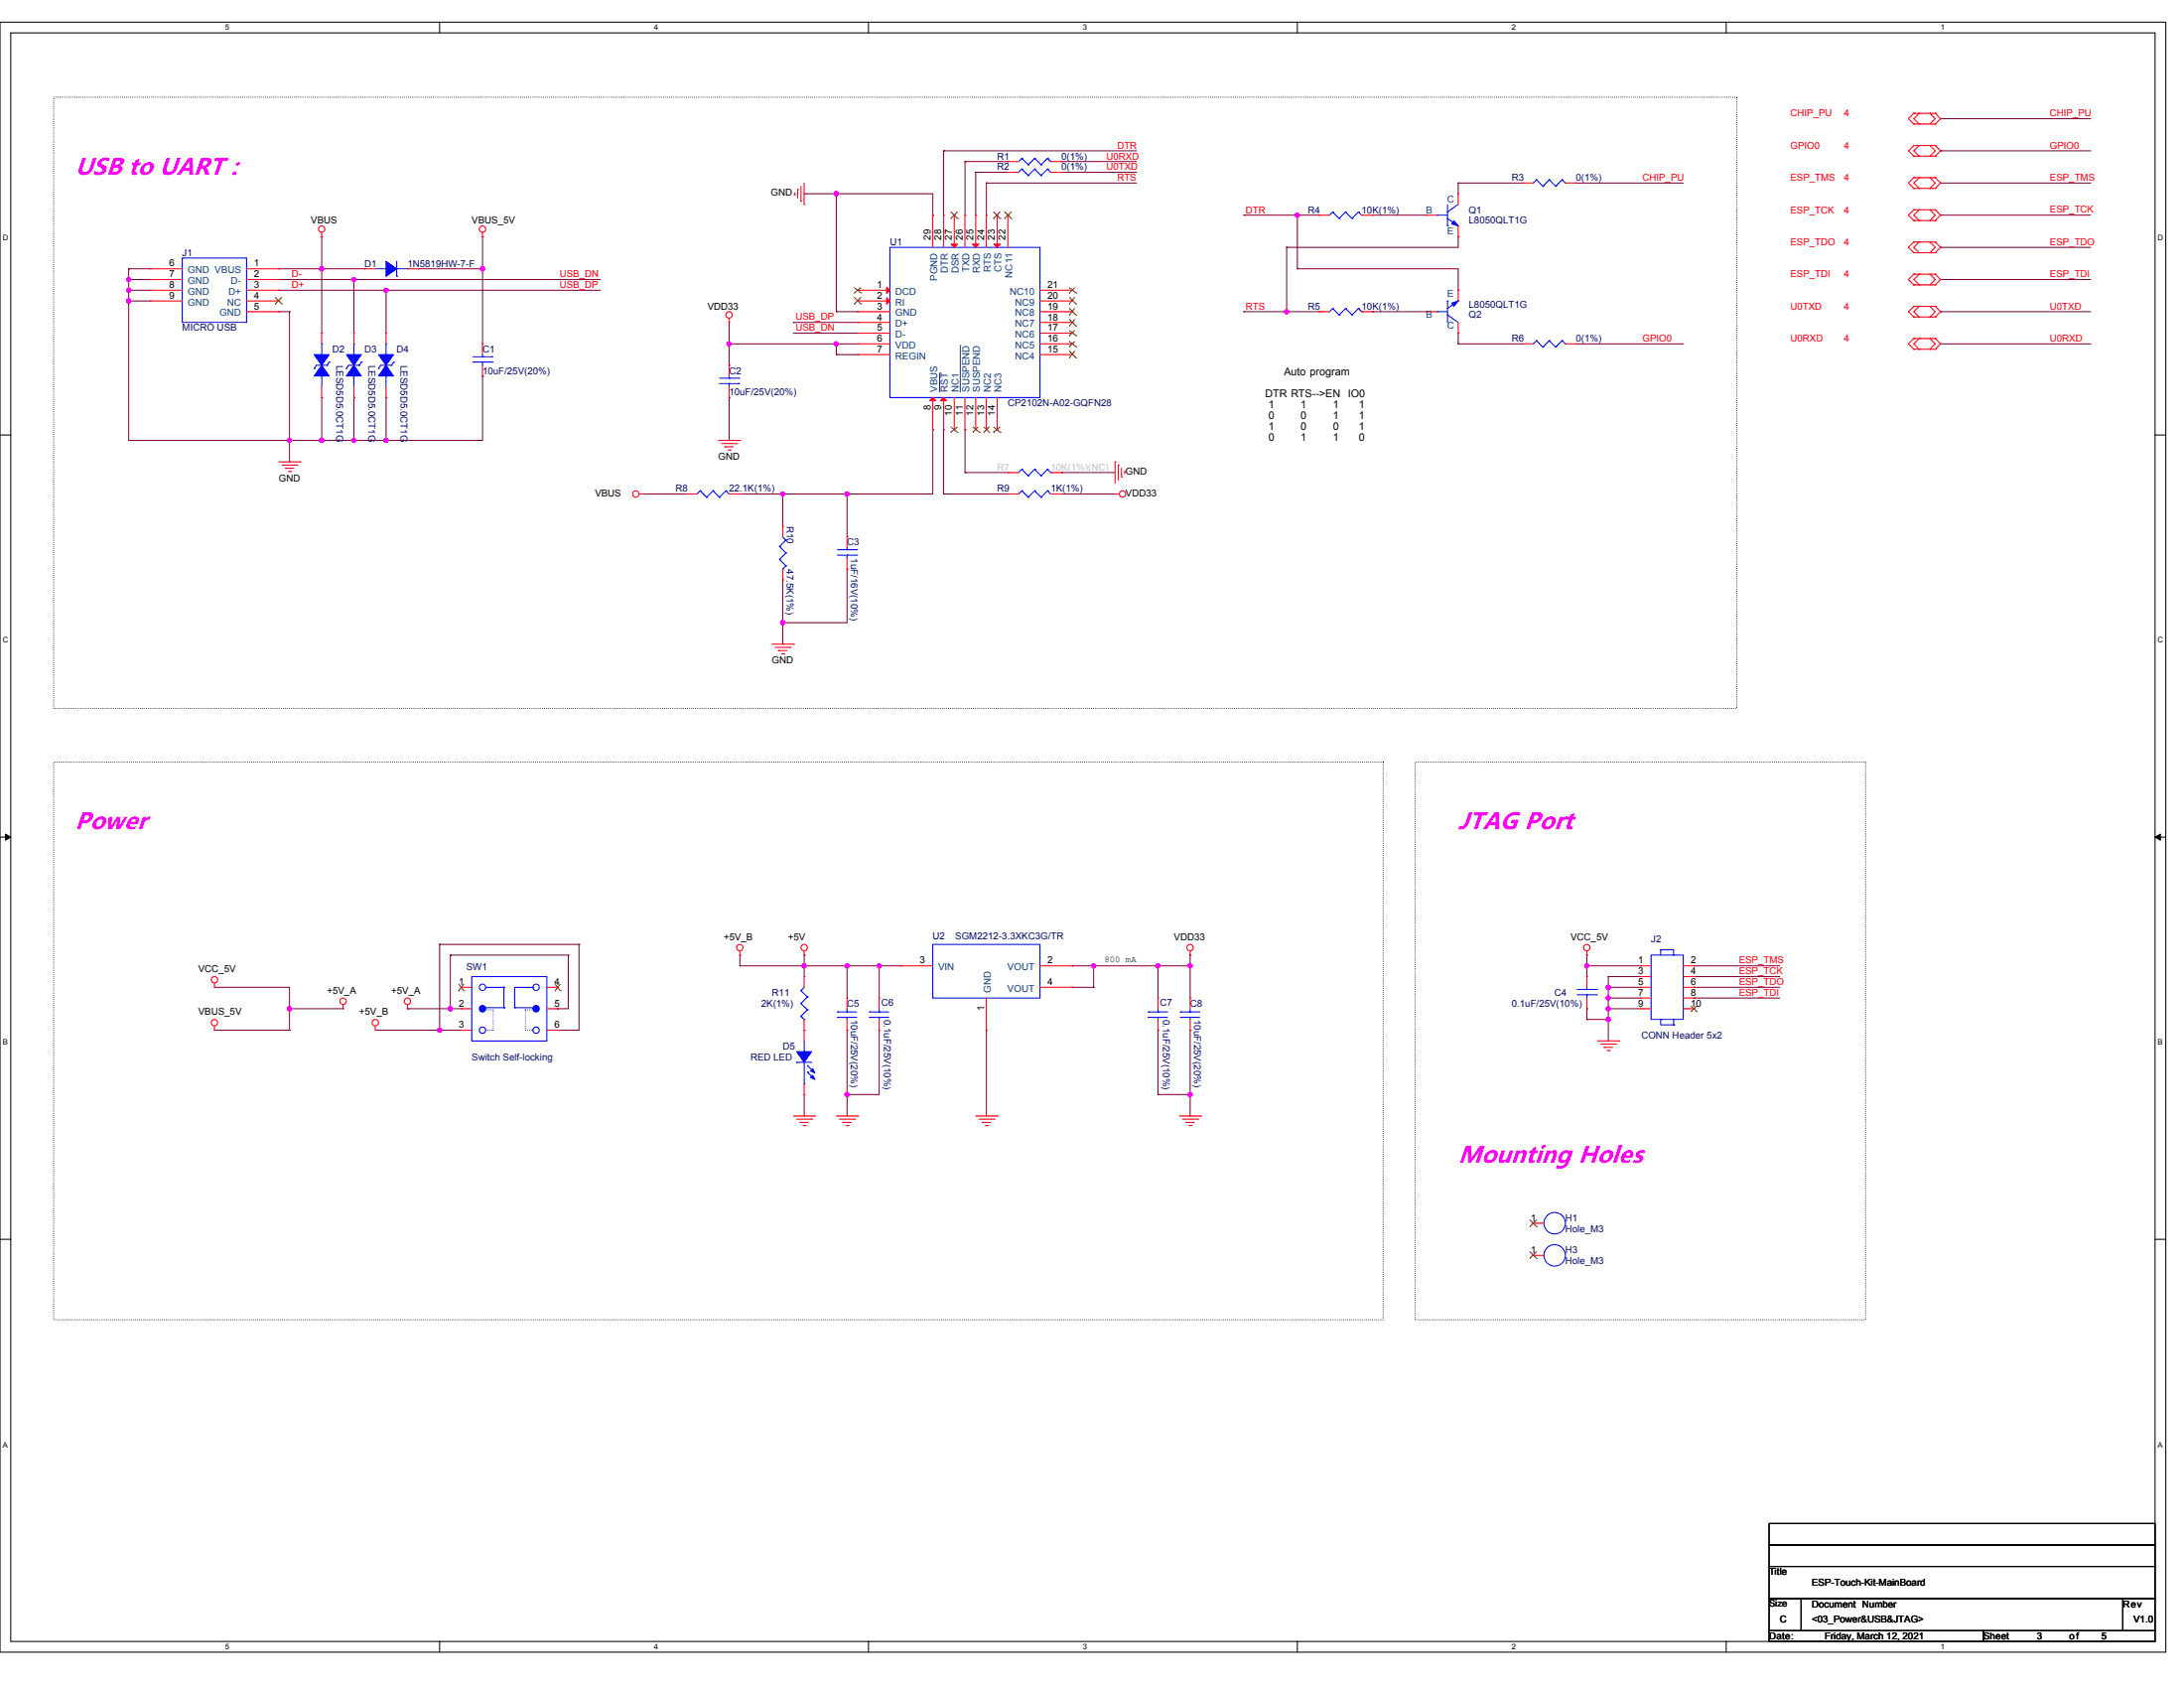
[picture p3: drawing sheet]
<svg xmlns="http://www.w3.org/2000/svg" width="559mm" height="432mm" viewBox="0 0 559 432" stroke-linecap="round" stroke-linejoin="round" font-family="sans-serif">
<path d="M0 5.7h554.1v416.9h-554.1zM2.8 8.4h548.6v411.5h-548.6z" fill="none" stroke="#000" stroke-width=".26"/>
<g fill="#fff">
<path d="M57.6 6h1.1v2.1h-1.1z"/>
<path d="M57.6 420.2h1.1v2.2h-1.1z"/>
</g>
<path d="M112.5 5.7v2.7M112.5 419.9v2.7" fill="none" stroke="#000" stroke-width=".26"/>
<g fill="#fff">
<path d="M167.3 6h1.1v2.1h-1.1z"/>
<path d="M167.3 420.2h1.1v2.2h-1.1z"/>
</g>
<path d="M222.2 5.7v2.7M222.2 419.9v2.7" fill="none" stroke="#000" stroke-width=".26"/>
<g fill="#fff">
<path d="M277.1 6h1.1v2.1h-1.1z"/>
<path d="M277.1 420.2h1.1v2.2h-1.1z"/>
</g>
<path d="M331.9 5.7v2.7M331.9 419.9v2.7" fill="none" stroke="#000" stroke-width=".26"/>
<g fill="#fff">
<path d="M386.8 6h1.1v2.1h-1.1z"/>
<path d="M386.8 420.2h1.1v2.2h-1.1z"/>
</g>
<path d="M441.7 5.7v2.7M441.7 419.9v2.7" fill="none" stroke="#000" stroke-width=".26"/>
<g fill="#fff">
<path d="M496.5 6h1.1v2.1h-1.1z"/>
<path d="M496.5 420.2h1.1v2.2h-1.1z"/>
<path d="M.7 59.8h1.4v2.2h-1.4z"/>
<path d="M552.1 59.8h1.4v2.2h-1.4z"/>
<path d="M.7 162.7h1.4v2.2h-1.4z"/>
<path d="M552.1 162.7h1.4v2.2h-1.4z"/>
</g>
<path d="M0 111.3h2.8M551.4 111.3h2.7" fill="none" stroke="#000" stroke-width=".26"/>
<g fill="#fff">
<path d="M.7 265.6h1.3v2.2h-1.3z"/>
<path d="M552.1 265.6h1.3v2.2h-1.3z"/>
</g>
<path d="M0 214.2h2.8M551.4 214.2h2.7" fill="none" stroke="#000" stroke-width=".26"/>
<path d="M1.4 213.4l1.4 .8-1.4 .7zM551.4 214.2l1.4-.8v1.5z" fill="#000" stroke="#000" stroke-width=".25"/>
<g fill="#fff">
<path d="M.7 368.5h1.3v2.1h-1.3z"/>
<path d="M552.1 368.5h1.3v2.1h-1.3z"/>
</g>
<path d="M0 317h2.8M551.4 317h2.7M452.6 395.2h98.8v5.5h-98.8zM452.6 389.7h98.8v5.5h-98.8zM452.6 400.7h98.8v8.2h-98.8zM452.6 408.9h8.3v8.3h-8.3zM452.6 417.2h54.9v2.7h-54.9zM460.9 408.9h82.3v8.3h-82.3zM507.5 417.2h43.9v2.7h-43.9zM543.2 408.9h8.2v8.3h-8.2z" fill="none" stroke="#000" stroke-width=".26"/>
<path d="M13.7 24.9h430.7v156.3h-430.7zM13.7 195h340.2v142.6h-340.2zM362.1 195h115.2v142.6h-115.2z" fill="none" stroke="#000" stroke-width=".26" stroke-dasharray="0 .5"/>
<g fill="none" stroke="#800040" stroke-width=".26">
<path d="M241.4 38.6h.1M241.4 38.6h49.4M241.4 38.6v16.4M496.5 30.4h.1M496.5 38.6h.1M496.5 30.4h38.4M496.5 38.6h38.4M205.8 49.6h.1M205.8 49.6h32.9v5.4M214 49.6h.1M214 49.6v30.1M238.7 55h.1"/>
<path d="M246.9 41.3h.1M246.9 41.3v13.7M246.9 41.3h11M249.6 44.1h.1M249.6 44.1h8.3M249.6 44.1v10.9M252.4 46.8h.1M252.4 46.8v8.2M252.4 46.8h38.4M271.6 41.3h.1M271.6 44.1h.1M271.6 41.3h19.2"/>
<path d="M271.6 44.1h19.2M318.2 55h.1M318.2 55h19.2M331.9 55h.1M331.9 55v13.8M351.1 55h.1M351.1 55h13.7M373.1 46.8h.1M373.1 46.8h16.4M373.1 46.8v2.8M403.3 46.8h.1M403.3 46.8h27.4"/>
<path d="M496.5 46.8h.1M496.5 55h.1M496.5 46.8h38.4M496.5 55h38.4M32.9 68.8h.1M32.9 71.5h.1M32.9 74.3h.1M32.9 77h.1M32.9 68.8h5.5M32.9 71.5h5.5M32.9 74.3h5.5M32.9 68.8v43.9"/>
<path d="M32.9 77h5.5M71.3 68.8h.1M71.3 71.5h.1M71.3 74.3h.1M71.3 79.7h.1M71.3 68.8h22M71.3 71.5h82.3M71.3 74.3h82.3M71.3 79.7h2.8M74.1 79.7h.1M74.1 79.7v38.4M82.3 68.8h.1"/>
<path d="M82.3 60.5h.1M82.3 60.5v24.7M90.5 71.5h.1M90.5 71.5v13.7M98.8 74.3h.1M98.8 74.3v10.9M107 68.8h.1M107 68.8h16.5M123.5 60.5h.1M123.5 68.8h.1M123.5 60.5v27.5M214 79.7h.1"/>
<path d="M214 79.7h5.5M318.2 79.7h.1M318.2 79.7h19.2M329.2 63.3h.1M329.2 79.7h.1M329.2 63.3v16.4M331.9 68.8h.1M331.9 68.8h41.2v5.5M351.1 79.7h.1M351.1 79.7h13.7M373.1 74.3h.1M373.1 60.5h.1"/>
<path d="M373.1 60.5v2.8h-43.9M496.5 63.3h.1M496.5 71.5h.1M496.5 79.7h.1M496.5 71.5h38.4M496.5 79.7h38.4M496.5 63.3h38.4M123.5 96.2h.1M123.5 96.2v16.5h-90.6M186.5 88h.1M186.5 93.5h.1M186.5 82.5v11"/>
<path d="M186.5 88h33M203 85.2h.1M203 82.5h.1M203 85.2h16.5M203 82.5h16.5M214 90.7h.1M214 88h.1M214 88v2.7M214 90.7h5.5M373.1 88h.1M373.1 85.2h.1M373.1 88h16.4"/>
<path d="M373.1 85.2v2.8M403.3 88h.1M403.3 88h27.4M496.5 88h.1M496.5 88h38.4M32.9 112.7h.1M74.1 112.7h.1M74.1 118.1h.1M82.3 101.7h.1M82.3 112.7h.1M82.3 101.7v11M90.5 101.7h.1"/>
<path d="M90.5 112.7h.1M90.5 101.7v11M98.8 101.7h.1M98.8 112.7h.1M98.8 101.7v11M186.5 101.7h.1M186.5 101.7v11M238.7 109.9h.1M238.7 109.9v16.5h-49.4M241.4 109.9h.1M241.4 109.9v16.5M246.9 109.9h.1"/>
<path d="M246.9 109.9v11M164.6 126.4h.1M164.6 126.4h11M189.3 126.4h.1M200.3 126.4h.1M200.3 126.4v8.2M216.7 126.4h.1M216.7 126.4v10.9M241.4 126.4h.1M241.4 126.4h16.5M246.9 120.9h.1M246.9 120.9h11"/>
<path d="M271.6 126.4h.1M271.6 120.9h.1M271.6 126.4h13.7M271.6 120.9h13.7M200.3 148.3h.1M200.3 159.3h.1M200.3 148.3v16.5M216.7 145.6h.1M216.7 145.6v13.7h-16.4M200.3 164.8h.1M54.9 252.6h.1M54.9 252.6h19.2v10.9"/>
<path d="M74.1 258h.1M74.1 258h13.7M104.2 258h.1M104.2 258h13.8M112.5 241.6h.1M112.5 241.6v21.9M112.5 241.6h35.6M115.2 244.3h.1M115.2 258h.1M115.2 244.3v13.7M115.2 244.3h30.2M142.7 258h.1"/>
<path d="M145.4 244.3h.1M145.4 244.3v13.7h-2.7M148.1 241.6h.1M148.1 241.6v21.9h-5.4M189.3 244.3h.1M189.3 247.1h.1M189.3 247.1h41.1M189.3 244.3v2.8M205.8 247.1h.1M205.8 244.3h.1M205.8 244.3v5.5M216.7 247.1h.1"/>
<path d="M216.7 247.1v8.2M224.9 247.1h.1M224.9 247.1v8.2M274.3 252.6h.1M274.3 247.1h.1M274.3 252.6h5.5M274.3 247.1h30.2M279.8 252.6h.1M279.8 247.1h.1M279.8 247.1v5.5M296.3 247.1h.1M296.3 247.1v8.2"/>
<path d="M304.5 247.1h.1M304.5 244.3h.1M304.5 244.3v11M406 244.3h.1M406 247.1h.1M406 258h.1M406 247.1h13.7M406 244.3v5.5M406 258v2.8M411.5 258h.1M411.5 252.6h.1M411.5 255.3h.1"/>
<path d="M411.5 249.8h.1M411.5 258h8.2M411.5 252.6h8.2M411.5 249.8v16.5M411.5 255.3h8.2M411.5 249.8h8.2M433.4 252.6h.1M433.4 247.1h.1M433.4 255.3h.1M433.4 249.8h.1M433.4 252.6h22M433.4 247.1h22"/>
<path d="M433.4 255.3h22M433.4 249.8h22M54.9 263.5h.1M54.9 263.5h19.2M74.1 263.5h.1M96 263.5h.1M96 263.5h22M112.5 263.5h.1M142.7 263.5h.1M205.8 280v5.5M216.7 280h.1M216.7 263.5h.1"/>
<path d="M216.7 263.5v22M224.9 263.5h.1M224.9 263.5v16.5h-8.2M252.4 263.5h.1M252.4 263.5v22M296.3 263.5h.1M296.3 280h.1M296.3 280h8.2M296.3 263.5v16.5M304.5 263.5h.1M304.5 263.5v22M406 260.8h.1"/>
<path d="M406 260.8h5.5M411.5 260.8h.1M205.8 285.5h.1M216.7 285.5h.1M304.5 285.5h.1"/>
</g>
<g fill="#f0f" stroke="#f0f" stroke-width=".26">
<circle cx="82.3" cy="68.8" r=".54"/>
<circle cx="74.1" cy="112.6" r=".54"/>
<circle cx="98.8" cy="112.6" r=".54"/>
<circle cx="90.5" cy="112.6" r=".54"/>
<circle cx="82.3" cy="112.6" r=".54"/>
<circle cx="32.9" cy="71.5" r=".54"/>
<circle cx="32.9" cy="74.2" r=".55"/>
<circle cx="32.9" cy="77" r=".55"/>
<circle cx="123.5" cy="68.8" r=".54"/>
<circle cx="90.5" cy="71.5" r=".54"/>
<circle cx="98.8" cy="74.2" r=".55"/>
<circle cx="214" cy="49.6" r=".54"/>
<circle cx="214" cy="88" r=".54"/>
<circle cx="186.5" cy="88" r=".54"/>
<circle cx="200.3" cy="159.3" r=".54"/>
<circle cx="216.7" cy="126.4" r=".54"/>
<circle cx="200.3" cy="126.4" r=".54"/>
<circle cx="331.9" cy="55" r=".54"/>
<circle cx="329.2" cy="79.7" r=".55"/>
<circle cx="115.2" cy="258" r=".55"/>
<circle cx="112.5" cy="263.5" r=".54"/>
<circle cx="74.1" cy="258" r=".55"/>
<circle cx="296.3" cy="247.1" r=".54"/>
<circle cx="216.7" cy="247.1" r=".54"/>
<circle cx="205.7" cy="247.1" r=".54"/>
<circle cx="224.9" cy="247.1" r=".54"/>
<circle cx="304.5" cy="280" r=".55"/>
<circle cx="279.8" cy="247.1" r=".54"/>
<circle cx="216.7" cy="280" r=".54"/>
<circle cx="304.5" cy="247.1" r=".54"/>
<circle cx="411.5" cy="258" r=".55"/>
<circle cx="411.5" cy="260.8" r=".54"/>
<circle cx="411.5" cy="252.6" r=".55"/>
<circle cx="411.5" cy="255.3" r=".55"/>
<circle cx="406" cy="247.1" r=".54"/>
</g>
<g fill="none" stroke="#f00" stroke-width=".26">
<path d="M489.7 29h.1M489.7 31.7h.1M489.7 37.2h.1M489.7 40h.1M489.7 29l-1.4 1.4 1.4 1.3M489.7 29h5.5M489.7 31.7h5.5M489.7 37.2l-1.4 1.4 1.4 1.4M489.7 37.2h5.5M489.7 40h5.5M491 31.7h.1M491 29h.1"/>
<path d="M491 40h.1M491 37.2h.1M491 29l-1.3 1.4 1.3 1.3M491 37.2l-1.3 1.4 1.3 1.4M493.8 29h.1M493.8 31.7h.1M493.8 37.2h.1M493.8 40h.1M493.8 29l1.4 1.4-1.4 1.3M493.8 37.2l1.4 1.4-1.4 1.4M495.2 31.7h.1M495.2 29h.1"/>
<path d="M495.2 40h.1M495.2 37.2h.1M495.2 29l1.3 1.4-1.3 1.3M495.2 37.2l1.3 1.4-1.3 1.4M82.3 59.4v1.1M123.5 59.4v1.1M203.3 49.8h.1M203.3 49.3v.5M204.1 48.5h.1M204.1 48.5v2.2M204.9 51.5h.1M204.9 47.6v3.9"/>
<path d="M205.8 52.3h.1M205.8 46.8v5.5M238.7 55h.1M238.7 55v8.3M241.4 55h.1M241.4 55v8.3M244.2 55h.1M244.2 55v8.3M246.9 55h.1M246.9 55v8.3M249.6 55h.1M249.6 55v8.3"/>
<path d="M252.4 55h.1M252.4 55v8.3M255.1 55h.1M255.1 55v8.3M257.9 44.1h.1M257.9 55h.1M257.9 41.3h.1M257.9 44.1h2.7M257.9 55v8.3M257.9 41.3h2.7M268.8 44.1h2.8M268.8 41.3h2.8"/>
<path d="M271.6 44.1h.1M271.6 41.3h.1M337.4 55h.1M337.4 55h2.8M348.4 55h2.7M351.1 55h.1M364.8 55h.1M364.8 55h2.8M373.1 49.6h.1M373.1 49.6v2.7M373.1 57.8v2.7M389.5 46.8h.1"/>
<path d="M389.5 46.8h2.8M400.5 46.8h2.8M403.3 46.8h.1M489.7 45.4h.1M489.7 48.2h.1M489.7 53.7h.1M489.7 56.4h.1M489.7 45.4l-1.4 1.4 1.4 1.4M489.7 45.4h5.5M489.7 48.2h5.5M489.7 53.7l-1.4 1.3 1.4 1.4M489.7 53.7h5.5"/>
<path d="M489.7 56.4h5.5M491 48.2h.1M491 45.4h.1M491 56.4h.1M491 53.7h.1M491 45.4l-1.3 1.4 1.3 1.4M491 53.7l-1.3 1.3 1.3 1.4M493.8 45.4h.1M493.8 48.2h.1M493.8 53.7h.1M493.8 56.4h.1M493.8 45.4l1.4 1.4-1.4 1.4"/>
<path d="M493.8 53.7l1.4 1.3-1.4 1.4M495.2 48.2h.1M495.2 45.4h.1M495.2 56.4h.1M495.2 53.7h.1M495.2 45.4l1.3 1.4-1.3 1.4M495.2 53.7l1.3 1.3-1.3 1.4M38.4 68.8h.1M38.4 71.5h.1M38.4 74.3h.1M38.4 77h.1M38.4 68.8h8.2"/>
<path d="M38.4 71.5h8.2M38.4 74.3h8.2M38.4 77h8.2M63.1 79.7h8.2M63.1 68.8h8.2M63.1 71.5h8.2M63.1 74.3h8.2M63.1 77h8.2M71.3 68.8h.1M71.3 71.5h.1M71.3 74.3h.1M71.3 79.7h.1"/>
<path d="M71.3 77h.1M82.3 60.5h.1M93.3 68.8h.1M93.3 68.8h2.7M104.2 68.8h2.8M107 68.8h.1M123.5 60.5h.1M219.5 74.3h.1M219.5 77h.1M219.5 79.7h.1M219.5 79.7h8.2M219.5 74.3h8.2"/>
<path d="M219.5 77h8.2M266.1 79.7h8.2M266.1 74.3h8.2M266.1 77h8.2M274.3 79.7h.1M274.3 77h.1M274.3 74.3h.1M337.4 79.7h.1M337.4 79.7h2.8M348.4 79.7h2.7M351.1 79.7h.1M364.8 79.7h.1"/>
<path d="M364.8 79.7h2.8M373.1 74.3h.1M373.1 60.5h.1M373.1 74.3v2.7M489.7 61.9h.1M489.7 64.7h.1M489.7 70.1h.1M489.7 72.9h.1M489.7 78.4h.1M489.7 61.9l-1.4 1.4 1.4 1.4M489.7 70.1l-1.4 1.4 1.4 1.4M489.7 61.9h5.5"/>
<path d="M489.7 64.7h5.5M489.7 70.1h5.5M489.7 72.9h5.5M489.7 78.4l-1.4 1.3 1.4 1.4M489.7 78.4h5.5M491 64.7h.1M491 61.9h.1M491 72.9h.1M491 70.1h.1M491 78.4h.1M491 61.9l-1.3 1.4 1.3 1.4M491 70.1l-1.3 1.4 1.3 1.4"/>
<path d="M491 78.4l-1.3 1.3 1.3 1.4M493.8 61.9h.1M493.8 64.7h.1M493.8 70.1h.1M493.8 72.9h.1M493.8 78.4h.1M493.8 61.9l1.4 1.4-1.4 1.4M493.8 70.1l1.4 1.4-1.4 1.4M493.8 78.4l1.4 1.3-1.4 1.4M495.2 64.7h.1M495.2 61.9h.1M495.2 72.9h.1"/>
<path d="M495.2 70.1h.1M495.2 78.4h.1M495.2 61.9l1.3 1.4-1.3 1.4M495.2 70.1l1.3 1.4-1.3 1.4M495.2 78.4l1.3 1.3-1.3 1.4M82.3 85.2h.1M82.3 85.2v2.8M82.3 98.9v2.8M90.5 85.2h.1M90.5 85.2v2.8M90.5 98.9v2.8M98.8 85.2h.1"/>
<path d="M98.8 85.2v2.8M98.8 98.9v2.8M123.5 88h.1M123.5 96.2h.1M123.5 88v2.7M123.5 93.5v2.7M186.5 82.5h.1M186.5 93.5h.1M186.5 81.4v1.1M186.5 93.5v2.7M186.5 98.9v2.8M219.5 82.5h.1"/>
<path d="M219.5 85.2h.1M219.5 88h.1M219.5 90.7h.1M219.5 82.5h8.2M219.5 85.2h8.2M219.5 88h8.2M219.5 90.7h8.2M266.1 82.5h8.2M266.1 85.2h8.2M266.1 88h8.2M266.1 90.7h8.2M274.3 90.7h.1"/>
<path d="M274.3 88h.1M274.3 85.2h.1M274.3 82.5h.1M373.1 85.2h.1M373.1 82.5v2.7M389.5 88h.1M389.5 88h2.8M400.5 88h2.8M403.3 88h.1M489.7 81.1h.1M489.7 86.6h.1M489.7 89.3h.1"/>
<path d="M489.7 86.6l-1.4 1.4 1.4 1.3M489.7 81.1h5.5M489.7 86.6h5.5M489.7 89.3h5.5M491 81.1h.1M491 89.3h.1M491 86.6h.1M491 86.6l-1.3 1.4 1.3 1.3M493.8 81.1h.1M493.8 86.6h.1M493.8 89.3h.1M493.8 86.6l1.4 1.4-1.4 1.3"/>
<path d="M495.2 81.1h.1M495.2 89.3h.1M495.2 86.6h.1M495.2 86.6l1.3 1.4-1.3 1.3M71.3 118.1h5.5M72.2 119h3.8M73 119.8h.1M73 119.8h2.2M76 119h.1M76.8 118.1h.1M82.3 101.7h.1M90.5 101.7h.1"/>
<path d="M98.8 101.7h.1M183.8 112.7h5.5M184.6 113.5h3.9M185.5 114.3h.1M185.5 114.3h2.1M186.3 115.1h.5M186.5 101.7h.1M186.8 115.1h.1M188.5 113.5h.1M189.3 112.7h.1M238.7 109.9h.1M238.7 101.7v8.2"/>
<path d="M241.4 109.9h.1M241.4 101.7v8.2M244.2 109.9h.1M244.2 101.7v8.2M246.9 109.9h.1M246.9 101.7v8.2M249.6 109.9h.1M249.6 101.7v8.2M252.4 109.9h.1M252.4 101.7v8.2M255.1 109.9h.1M255.1 101.7v8.2"/>
<path d="M285.3 118.1h.1M285.3 118.1v5.5M286.1 119h.1M286.1 119v3.8M286.9 119.8v2.2M73.8 120.6h.5M74.3 120.6h.1M163.5 126.4h1.1M164.6 126.4h.1M175.6 126.4h.1M175.6 126.4h2.7M186.5 126.4h2.8"/>
<path d="M189.3 126.4h.1M200.3 134.6h.1M200.3 134.6v2.7M216.7 137.3h.1M216.7 137.3v2.8M257.9 120.9h.1M257.9 126.4h.1M257.9 126.4h2.7M257.9 120.9h2.7M268.8 126.4h2.8M268.8 120.9h2.8M271.6 120.9h.1"/>
<path d="M271.6 126.4h.1M285.3 126.4h.1M285.3 126.4h1.1M286.9 122h.1M287.8 120.6h.1M287.8 120.6v.6M200.3 148.3h.1M200.3 145.6v2.7M216.7 145.6h.1M216.7 142.8v2.8M197.5 164.8h5.5M198.3 165.6h3.9"/>
<path d="M199.2 166.4h.1M199.2 166.4h2.2M200 167.2h.5M200.5 167.2h.1M202.2 165.6h.1M203 164.8h.1M54.9 252.6h.1M54.9 251.5v1.1M87.8 258h.1M87.8 257v1M104.2 258h.1M104.2 257v1"/>
<path d="M118 252.6h.1M118 258h.1M118 252.6h2.7M118 258h2.7M139.9 252.6h2.8M139.9 258h2.8M142.7 252.6h.1M142.7 258h.1M189.3 244.3h.1M189.3 243.2v1.1M205.8 244.3h.1M205.8 249.8h.1"/>
<path d="M205.8 243.2v1.1M205.8 249.8v2.8M216.7 255.3h.1M216.7 255.3v2.7M224.9 255.3h.1M224.9 255.3v2.7M230.4 247.1h.1M230.4 247.1h8.3M252.4 255.3v8.2M266.1 247.1h8.2M266.1 252.6h8.2M274.3 247.1h.1"/>
<path d="M274.3 252.6h.1M296.3 255.3h.1M296.3 255.3v2.7M304.5 244.3h.1M304.5 255.3h.1M304.5 243.2v1.1M304.5 255.3v2.7M406 244.3h.1M406 249.8h.1M406 258h.1M406 243.2v1.1M406 249.8v2.8"/>
<path d="M406 255.3v2.7M419.7 258h.1M419.7 255.3h.1M419.7 252.6h.1M419.7 249.8h.1M419.7 247.1h.1M419.7 247.1h2.8M419.7 249.8h2.8M419.7 252.6h2.8M419.7 255.3h2.8M419.7 258h2.8M430.7 247.1h2.7"/>
<path d="M430.7 249.8h2.7M430.7 252.6h2.7M430.7 255.3h2.7M430.7 258h2.7M433.4 247.1h.1M433.4 249.8h.1M433.4 252.6h.1M433.4 255.3h.1M433.4 258h.1M54.9 263.5h.1M54.9 262.4v1.1M96 263.5h.1"/>
<path d="M96 262.4v1.1M118 263.5h.1M118 263.5h2.7M139.9 263.5h2.8M142.7 263.5h.1M205.8 263.5h.1M205.8 280h.1M205.8 260.8v5.5M205.8 277.3v2.7M216.7 263.5h.1M216.7 260.8v2.7M224.9 263.5h.1"/>
<path d="M224.9 260.8v2.7M252.4 263.5h.1M296.3 263.5h.1M296.3 260.8v2.7M304.5 263.5h.1M304.5 260.8v2.7M408.7 266.3h5.5M409.6 267.1h3.8M410.4 267.9h.1M410.4 267.9h2.2M411.2 268.7h.6M411.8 268.7h.1"/>
<path d="M413.4 267.1h.1M414.2 266.3h.1M203 285.5h5.5M203.8 286.3h3.9M204.6 287.1h.1M204.6 287.1h2.2M205.5 287.9h.5M206 287.9h.1M207.7 286.3h.1M208.5 285.5h.1M214 285.5h5.5M214.8 286.3h3.8"/>
<path d="M215.6 287.1h.1M215.6 287.1h2.2M216.5 287.9h.5M217 287.9h.1M218.6 286.3h.1M219.5 285.5h.1M249.6 285.5h5.5M250.5 286.3h3.8M251.3 287.1h.1M251.3 287.1h2.2M252.1 287.9h.6M252.7 287.9h.1"/>
<path d="M254.3 286.3h.1M255.1 285.5h.1M301.8 285.5h5.4M302.6 286.3h3.8M303.4 287.1h.1M303.4 287.1h2.2M304.2 287.9h.6M304.8 287.9h.1M306.4 286.3h.1M307.2 285.5h.1M392.3 312.9h.1M392.3 312.9h2.7"/>
<path d="M392.3 321.1h.1M392.3 321.1h2.7"/>
<circle cx="82.3" cy="58.6" r=".82"/>
<circle cx="123.5" cy="58.6" r=".82"/>
<circle cx="186.5" cy="80.6" r=".82"/>
<circle cx="162.7" cy="126.4" r=".81"/>
<circle cx="287.2" cy="126.4" r=".82"/>
<circle cx="54.9" cy="250.6" r=".82"/>
<circle cx="87.8" cy="256.1" r=".82"/>
<circle cx="104.2" cy="256.1" r=".82"/>
<circle cx="189.3" cy="242.4" r=".82"/>
<circle cx="205.7" cy="242.4" r=".82"/>
<circle cx="304.5" cy="242.4" r=".82"/>
<circle cx="406" cy="242.4" r=".82"/>
<circle cx="54.9" cy="261.6" r=".82"/>
<circle cx="96" cy="261.6" r=".82"/>
</g>
<g fill="none" stroke="#00f" stroke-width=".26">
<path d="M261.4 43.3h.1M261.4 40.5h.1M261.4 43.3l-.8 .8M261.4 43.3l1.7 1.6M261.4 40.5l-.8 .8M261.4 40.5l1.7 1.7M263.1 44.9h.1M263.1 42.2h.1M264.7 43.3h.1M264.7 40.5h.1M264.7 43.3l-1.6 1.6M264.7 43.3l1.7 1.6"/>
<path d="M264.7 40.5l-1.6 1.7M264.7 40.5l1.7 1.7M266.4 44.9h.1M266.4 42.2h.1M268 43.3h.1M268 40.5h.1M268 43.3l-1.6 1.6M268 43.3l.8 .8M268 40.5l-1.6 1.7M268 40.5l.8 .8M268.8 44.1h.1M268.8 41.3h.1"/>
<path d="M341 54.2h.1M341 54.2l-.8 .8M341 54.2l1.6 1.7M342.6 55.9h.1M344.3 54.2h.1M344.3 54.2l-1.7 1.7M344.3 54.2l1.6 1.7M345.9 55.9h.1M347.6 54.2h.1M347.6 54.2l-1.7 1.7M347.6 54.2l.8 .8M348.4 55h.1"/>
<path d="M367.6 55h.1M367.6 55h2.7M370.3 54.2h.1M370.3 57.8h.1M370.3 52.3v5.5M370.3 55.9l2.8 1.9M373.1 57.8h.1M373.1 52.3l-2.8 1.9M393.1 46h.1M393.1 46l-.8 .8M393.1 46l1.7 1.6M394.8 47.6h.1"/>
<path d="M396.4 46h.1M396.4 46l-1.6 1.6M396.4 46l1.6 1.6M398 47.6h.1M399.7 46h.1M399.7 46l-1.7 1.6M399.7 46l.8 .8M400.5 46.8h.1M46.6 66h16.5v16.5h-16.5zM96 68.8h2.8M98.8 68.8h.1M101.5 70.7h.1"/>
<path d="M101.5 66.8v3.9M101.5 68.8h2.7M104.2 68.8h.1M227.7 63.3h38.4v38.4h-38.4zM341 78.9h.1M341 78.9l-.8 .8M341 78.9l1.6 1.7M344.3 78.9h.1M344.3 78.9l-1.7 1.7M344.3 78.9l1.6 1.7M347.6 78.9h.1M347.6 78.9l-1.7 1.7"/>
<path d="M347.6 78.9l.8 .8M348.4 79.7h.1M367.6 79.7h.1M367.6 79.7h2.7M370.3 77h.1M370.3 77v5.5M373.1 77h.1M373.1 77l-2.8 1.9M80.4 94.3h.1M82.3 96.2h.1M82.3 88h.1M82.3 88v2.7"/>
<path d="M82.3 96.2v2.7M83.7 93.5h.1M83.7 93.5h-2.8l-.5 .8M84.2 92.6h.1M84.2 92.6l-.5 .9M88.6 94.3h.1M90.5 96.2h.1M90.5 88h.1M90.5 88v2.7M90.5 96.2v2.7M91.9 93.5h.1M91.9 93.5h-2.7l-.6 .8"/>
<path d="M92.5 92.6h.1M92.5 92.6l-.6 .9M96.8 94.3h.1M98.8 96.2h.1M98.8 88h.1M98.8 88v2.7M98.8 96.2v2.7M100.1 93.5h.1M100.1 93.5h-2.7l-.6 .8M100.7 92.6h.1M100.7 92.6l-.6 .9M121 92.6h4.9"/>
<path d="M121 91.3h4.9M123.5 91.3h.1M123.5 92.6h.1M123.5 90.7v.6M123.5 92.6v.9M125.9 92.6h.1M125.9 91.3h.1M184.1 98.1h4.9M184.1 96.7h4.9M186.5 96.7h.1M186.5 98.1h.1M186.5 96.2v.5"/>
<path d="M186.5 98.1v.8M189 98.1h.1M189 96.7h.1M342.6 80.6h.1M345.9 80.6h.1M370.3 80.6h.1M370.3 80.6l2.8 1.9M393.1 87.1h.1M393.1 87.1l-.8 .9M393.1 87.1l1.7 1.7M394.8 88.8h.1M396.4 87.1h.1"/>
<path d="M396.4 87.1l-1.6 1.7M396.4 87.1l1.6 1.7M398 88.8h.1M399.7 87.1h.1M399.7 87.1l-1.7 1.7M399.7 87.1l.8 .9M400.5 88h.1M179.1 125.6h.1M179.1 125.6l-.8 .8M179.1 125.6l1.7 1.6M180.8 127.2h.1M182.4 125.6h.1"/>
<path d="M182.4 125.6l-1.6 1.6M182.4 125.6l1.7 1.6M184.1 127.2h.1M185.7 125.6h.1M185.7 125.6l-1.6 1.6M185.7 125.6l.8 .8M186.5 126.4h.1M199.4 139.8h.1M199.4 139.8l1.7 1.7M200.3 137.3l.8 .9M201.1 138.2h.1M201.1 138.2l-1.7 1.6"/>
<path d="M261.4 120.1h.1M261.4 125.6h.1M261.4 120.1l-.8 .8M261.4 120.1l1.7 1.6M261.4 125.6l-.8 .8M261.4 125.6l1.7 1.6M263.1 121.7h.1M263.1 127.2h.1M264.7 120.1h.1M264.7 125.6h.1M264.7 120.1l-1.6 1.6M264.7 120.1l1.7 1.6"/>
<path d="M264.7 125.6l-1.6 1.6M264.7 125.6l1.7 1.6M266.4 121.7h.1M266.4 127.2h.1M268 120.1h.1M268 125.6h.1M268 120.1l-1.6 1.6M268 120.1l.8 .8M268 125.6l-1.6 1.6M268 125.6l.8 .8M268.8 120.9h.1M268.8 126.4h.1"/>
<path d="M199.4 143.1h.1M199.4 143.1l1.7 1.6M200.3 145.6h.1M201.1 141.5h.1M201.1 144.7h.1M201.1 141.5l-1.7 1.6M201.1 144.7l-.8 .9M214.2 142h5M214.2 140.6h5M216.7 140.6h.1M216.7 142h.1M216.7 140.1v.5"/>
<path d="M216.7 142v.8M219.2 142h.1M219.2 140.6h.1M120.7 249.8h19.2v16.5h-19.2zM123.5 257.8h5.4M124.3 252.6h4.6M128.9 252.6h.1M128.9 257.8h.1M128.9 252.6v5.2M131.7 257.8h.1M131.7 257.8h5.5M136.3 252.6h.1"/>
<path d="M136.3 252.6h-4.6v5.2M137.2 257.8h.1M204.9 253.4h.1M204.9 256.7h.1M204.9 260h.1M204.9 253.4l1.7 1.6M204.9 256.7l1.7 1.6M204.9 260l.9 .8M205.8 252.6l-.9 .8M206.6 255h.1M206.6 258.3h.1M206.6 255l-1.7 1.7"/>
<path d="M206.6 258.3l-1.7 1.7M214.2 258.9h.1M214.2 258.9h5M216.7 258.9h.1M216.7 258v.9M222.5 258.9h.1M222.5 258.9h4.9M224.9 258.9h.1M224.9 258v.9M238.7 241.6h27.4v13.7h-27.4zM293.8 258.9h.1M293.8 258.9h4.9"/>
<path d="M296.3 258.9h.1M296.3 258v.9M302 258.9h.1M302 258.9h5M304.5 258.9h.1M304.5 258v.9M403.5 254.5h5M403.5 253.1h5M406 253.1h.1M406 254.5h.1M406 252.6v.5M406 254.5v.8"/>
<path d="M408.5 254.5h.1M408.5 253.1h.1M422.5 244.3h8.2v16.5h-8.2zM424.9 243h.1M424.9 243h3.3v1.3M424.9 243v1.3M428.2 244.3h.1M203.8 271.8h.1M203.8 271.8h3.9M205.8 260.8h.1M205.8 269h.1M205.8 277.3h.1"/>
<path d="M205.8 266.3v2.7M205.8 271.8v5.5M206.6 272.6h.1M206.6 274.2h.1M206.6 272.6l1.6 1.6M206.6 274.2l1.6 1.7M214.2 260.2h.1M214.2 260.2h5M216.7 260.2h.1M216.7 260.2v.6M222.5 260.2h.1M222.5 260.2h4.9"/>
<path d="M224.9 260.2h.1M224.9 260.2v.6M293.8 260.2h.1M293.8 260.2h4.9M296.3 260.2h.1M296.3 260.2v.6M302 260.2h.1M302 260.2h5M304.5 260.2h.1M304.5 260.2v.6M424.9 260.8h.1M424.9 260.8v1.4h3.3"/>
<path d="M428.2 262.2h.1M428.2 260.8v1.4"/>
<circle cx="123.4" cy="252.6" r=".82"/>
<circle cx="137.2" cy="252.6" r=".82"/>
<circle cx="123.5" cy="263.5" r=".82"/>
<circle cx="137.2" cy="263.5" r=".82"/>
<circle cx="397.8" cy="312.9" r="2.74"/>
<circle cx="397.8" cy="321.1" r="2.74"/>
</g>
<g fill="none" stroke="#804000" stroke-width=".25">
<path d="M243.2 55.9h.1M243.2 54.2l1.8 1.7M245 55.9h.1M245 54.2l-1.8 1.7M254.2 55.9h.1M254.2 54.2l1.7 1.7M255.9 55.9h.1M255.9 54.2l-1.7 1.7M257 55.9h.1M257 54.2l1.8 1.7M258.8 55.9h.1M258.8 54.2l-1.8 1.7"/>
<path d="M70.4 77.8h.1M70.4 76l1.7 1.8M72.1 77.8h.1M72.1 76l-1.7 1.8M218.5 75h.1M218.5 77.8h.1M218.5 73.6l1.8 1.4M218.5 76l1.8 1.8M220.3 75h.1M220.3 77.8h.1M220.3 73.6l-1.8 1.4M220.3 76l-1.8 1.8"/>
<path d="M273.6 77.8h.1M273.6 75h.1M273.6 78.8l1.7 1.8M273.6 76l1.7 1.8M273.6 73.6l1.7 1.4M275 78.8l-1.4 1.8M275 76l-1.4 1.8M275 73.6l-1.4 1.4M275.3 77.8h.1M275.3 75h.1M273.6 91.5h.1M273.6 88.7h.1"/>
<path d="M273.6 85.9h.1M273.6 83.4h.1M273.6 80.6h.1M273.6 89.8l1.7 1.7M273.6 87.3l1.7 1.4M273.6 84.5l1.7 1.4M273.6 81.7l1.7 1.7M275 84.5l-1.4 1.4M275 87.3l-1.4 1.4M275 89.8l-1.4 1.7M275 81.7l-1.4 1.7M275.3 91.5h.1"/>
<path d="M275.3 88.7h.1M275.3 85.9h.1M275.3 83.4h.1M275.3 80.6h.1M243.2 110.6h.1M243.2 109.2l1.8 1.4M245 110.6h.1M245 109.2l-1.8 1.4M248.9 110.6h.1M248.9 109.2l1.7 1.4M250.3 109.2l-1.4 1.4M250.6 110.6h.1"/>
<path d="M251.7 110.6h.1M251.7 109.2l1.4 1.4M253.1 110.6h.1M253.1 109.2l-1.4 1.4M254.2 110.6h.1M254.2 109.2l1.7 1.4M255.9 110.6h.1M255.9 109.2l-1.7 1.4M117.3 253.5h.1M117.3 251.7l1.4 1.8M118.7 253.5h.1M118.7 251.7l-1.4 1.8"/>
<path d="M142 253.5h.1M142 251.7l1.4 1.8M143.4 253.5h.1M143.4 251.7l-1.4 1.8M432.7 258.8h.1M432.7 257.4l1.4 1.4M434.1 258.8h.1M434.1 257.4l-1.4 1.4M391.4 313.8h.1M391.4 312l1.8 1.8M393.2 313.8h.1M393.2 312l-1.8 1.8"/>
<path d="M391.4 321.9h.1M391.4 320.1l1.8 1.8M393.2 321.9h.1M393.2 320.1l-1.8 1.8"/>
</g>
<g fill="#f00" stroke="#f00" stroke-width=".26">
<path d="M226.9 73.4l.8 .9-.8 .8z"/>
<path d="M226.9 76.2l.8 .8-.8 .8z"/>
<path d="M237.8 102.5l.9-.8 .8 .8z"/>
<path d="M240.6 102.5l.8-.8 .8 .8z"/>
<path d="M254.3 62.5h1.6l-.8 .8z"/>
<path d="M248.8 62.5h1.7l-.9 .8z"/>
<path d="M243.3 62.5h1.7l-.8 .8z"/>
</g>
<path d="M240.4 95.4h.1M240.4 95.4v5M245.7 88.4h.1M245.7 88.4v12" fill="none" stroke="#004080" stroke-width=".25"/>
<g fill="#00f" stroke="#00f" stroke-width=".26">
<path d="M371.4 77.5l1.7-.5-1.1 1.4z"/>
<path d="M372 56.4l1.1 1.4-1.7-.6z"/>
<path d="M82.3 93.5l1.9 2.7h-3.8z" fill-rule="evenodd"/>
<path d="M80.4 90.7h3.8l-1.9 2.8z" fill-rule="evenodd"/>
<path d="M98.8 66.8l2.7 2-2.7 1.9z" fill-rule="evenodd"/>
<path d="M98.8 93.5l1.9 2.7h-3.9z" fill-rule="evenodd"/>
<path d="M96.8 90.7h3.9l-1.9 2.8z" fill-rule="evenodd"/>
<path d="M90.5 93.5l2 2.7h-3.9z" fill-rule="evenodd"/>
<path d="M88.6 90.7h3.9l-2 2.8z" fill-rule="evenodd"/>
<path d="M203.8 269h3.9l-1.9 2.8z" fill-rule="evenodd"/>
<path d="M207.4 275.6l.5-.5 .6 1.1z" fill-rule="evenodd"/>
<path d="M207.9 273.4l.6 1.1-1.1-.5z" fill-rule="evenodd"/>
<circle cx="123.4" cy="258" r=".82"/>
<circle cx="137.2" cy="258" r=".82"/>
</g>
<path d="M123.5 258.3h.1M126.2 258.3h.1M126.2 258.3h-2.7M134.4 258.3h.1M137.2 258.3h-2.8M124.3 263.5h1.9M126.2 263.5h.1M126.2 263.5v-5.2M134.4 263.5h1.9M134.4 263.5v-5.2M136.3 263.5h.1" fill="none" stroke="#00f" stroke-width=".26" stroke-dasharray="0 .5"/>
<g font-size="6.1" fill="#f0f">
<text x="19.2" y="44.6">USB to UART：</text>
<text x="19.2" y="212">Power</text>
<text x="373.1" y="212">JTAG Port</text>
<text x="373.1" y="297.3">Mounting Holes</text>
</g>
<g font-size="2.7">
<text x="328.5" y="95.9">Auto program</text>
<text x="323.7" y="101.6">DTR RTS--&gt;EN IO0</text>
<text x="324.5" y="104.4">1</text>
<text x="324.5" y="107.2">0</text>
<text x="332.8" y="104.4">1</text>
<text x="332.8" y="107.2">0</text>
<text x="341.1" y="104.4">1</text>
<text x="341.1" y="107.2">1</text>
<text x="347.7" y="104.4">1</text>
<text x="347.7" y="107.2">1</text>
<text x="324.5" y="110.1">1</text>
<text x="324.5" y="112.9">0</text>
<text x="332.8" y="110.1">0</text>
<text x="332.8" y="112.9">1</text>
<text x="341.1" y="110.1">0</text>
<text x="341.1" y="112.9">1</text>
<text x="347.7" y="110.1">1</text>
<text x="347.7" y="112.9">0</text>
</g>
<g font-size="2.5" fill="#f00">
<text x="458.1" y="29.8">CHIP_PU</text>
<text x="471.8" y="29.8">4</text>
<text x="524.5" y="29.7">CHIP_PU</text>
<text x="283.1" y="40.8">U0RXD</text>
<text x="285.8" y="38">DTR</text>
<text x="458.1" y="38.1">GPIO0</text>
<text x="471.8" y="38.1">4</text>
<text x="524.5" y="38">GPIO0</text>
<text x="283.1" y="43.5">U0TXD</text>
<text x="285.8" y="46.3">RTS</text>
<text x="420.2" y="46.2">CHIP_PU</text>
<text x="458.1" y="46.3">ESP_TMS</text>
<text x="471.8" y="46.3">4</text>
<text x="524.5" y="46.2">ESP_TMS</text>
<text x="318.8" y="54.5">DTR</text>
<text x="458.1" y="54.5">ESP_TCK</text>
<text x="471.8" y="54.5">4</text>
<text x="524.5" y="54.4">ESP_TCK</text>
<text x="458.1" y="62.7">ESP_TDO</text>
<text x="471.8" y="62.7">4</text>
<text x="524.5" y="62.6">ESP_TDO</text>
<text x="74.6" y="71">D-</text>
<text x="143.2" y="70.9">USB_DN</text>
<text x="458.1" y="71">ESP_TDI</text>
<text x="471.8" y="71">4</text>
<text x="524.5" y="70.9">ESP_TDI</text>
<text x="74.6" y="73.7">D+</text>
<text x="143.2" y="73.6">USB_DP</text>
<text x="203.5" y="81.8">USB_DP</text>
<text x="318.8" y="79.2">RTS</text>
<text x="458.1" y="79.2">U0TXD</text>
<text x="471.8" y="79.2">4</text>
<text x="524.5" y="79.2">U0TXD</text>
<text x="203.5" y="84.6">USB_DN</text>
<text x="420.2" y="87.4">GPIO0</text>
<text x="458.1" y="87.4">U0RXD</text>
<text x="471.8" y="87.4">4</text>
<text x="524.5" y="87.4">U0RXD</text>
<text x="444.9" y="251.9">ESP_TDO</text>
<text x="444.9" y="246.4">ESP_TMS</text>
<text x="444.9" y="249.2">ESP_TCK</text>
<text x="444.9" y="254.6">ESP_TDI</text>
</g>
<g font-size="2.5" fill="#000080">
<text x="255.1" y="40.8">R1</text>
<text x="271.6" y="40.8">0(1%)</text>
<text x="255.1" y="43.5">R2</text>
<text x="271.6" y="43.5">0(1%)</text>
<text x="386.8" y="46.3">R3</text>
<text x="403.2" y="46.3">0(1%)</text>
<text x="334.7" y="54.5">R4</text>
<text x="348.4" y="54.5">10K(1%)</text>
<text x="375.8" y="54.5">Q1</text>
<text x="375.8" y="57.3">L8050QLT1G</text>
<text x="46.6" y="65.5">J1</text>
<text x="227.7" y="62.7">U1</text>
<text x="93.3" y="68.2">D1</text>
<text x="104.2" y="68.2">1N5819HW-7-F</text>
<text x="334.7" y="79.2">R5</text>
<text x="348.4" y="79.2">10K(1%)</text>
<text x="375.8" y="81.4">Q2</text>
<text x="375.8" y="78.7">L8050QLT1G</text>
<text x="46.6" y="84.7">MICRO USB</text>
<text x="386.8" y="87.4">R6</text>
<text x="403.2" y="87.4">0(1%)</text>
<text x="85" y="90.2">D2</text>
<text x="86.1" y="93.5" transform="rotate(90 86.1 93.5)">LESD5D5.0CT1G</text>
<text x="93.3" y="90.2">D3</text>
<text x="94.3" y="93.5" transform="rotate(90 94.3 93.5)">LESD5D5.0CT1G</text>
<text x="101.5" y="90.2">D4</text>
<text x="102.5" y="93.5" transform="rotate(90 102.5 93.5)">LESD5D5.0CT1G</text>
<text x="123.4" y="90.2">C1</text>
<text x="123.4" y="95.7">10uF/25V(20%)</text>
<text x="186.5" y="95.7">C2</text>
<text x="186.5" y="101.2">10uF/25V(20%)</text>
<text x="257.9" y="103.9">CP2102N-A02-GQFN28</text>
<text x="172.8" y="125.8">R8</text>
<text x="186.5" y="125.8">22.1K(1%)</text>
<text x="255.1" y="125.8">R9</text>
<text x="268.8" y="125.8">1K(1%)</text>
<text x="201.3" y="134.6" transform="rotate(90 201.3 134.6)">R10</text>
<text x="216.7" y="139.6">C3</text>
<text x="217.7" y="142.8" transform="rotate(90 217.7 142.8)">1uF/16V(10%)</text>
<text x="201.3" y="145.6" transform="rotate(90 201.3 145.6)">47.5K(1%)</text>
<text x="238.7" y="240.2">U2</text>
<text x="244.4" y="240.2">SGM2212-3.3XKC3G/TR</text>
<text x="422.4" y="241.1">J2</text>
<text x="119.3" y="248.2">SW1</text>
<text x="194.8" y="257.5">2K(1%)</text>
<text x="197.5" y="254.8">R11</text>
<text x="216.7" y="257.5">C5</text>
<text x="225.5" y="257.2">C6</text>
<text x="296.8" y="257.2">C7</text>
<text x="304.5" y="257.5">C8</text>
<text x="386.8" y="257.5">0.1uF/25V(10%)</text>
<text x="397.8" y="254.8">C4</text>
<text x="217.7" y="260.8" transform="rotate(90 217.7 260.8)">10uF/25V(20%)</text>
<text x="226.2" y="260.8" transform="rotate(90 226.2 260.8)">0.1uF/25V(10%)</text>
<text x="297.5" y="260.8" transform="rotate(90 297.5 260.8)">0.1uF/25V(10%)</text>
<text x="305.5" y="260.8" transform="rotate(90 305.5 260.8)">10uF/25V(20%)</text>
<text x="200.2" y="268.5">D5</text>
<text x="420" y="265.7">CONN Header 5x2</text>
<text x="120.7" y="271.2">Switch Self-locking</text>
<text x="192" y="271.2">RED LED</text>
<text x="400.5" y="312.4">H1</text>
<text x="400.5" y="315.1">Hole_M3</text>
<text x="400.5" y="320.6">H3</text>
<text x="400.5" y="323.4">Hole_M3</text>
</g>
<g font-size="2.5">
<text x="197.2" y="50.1">GND</text>
<text x="79.6" y="57.3">VBUS</text>
<text x="120.7" y="57.3">VBUS_5V</text>
<text x="238.1" y="61.4" transform="rotate(-90 238.1 61.4)">29</text>
<text x="240.8" y="61.4" transform="rotate(-90 240.8 61.4)">28</text>
<text x="243.6" y="61.4" transform="rotate(-90 243.6 61.4)">27</text>
<text x="246.3" y="61.4" transform="rotate(-90 246.3 61.4)">26</text>
<text x="249.1" y="61.4" transform="rotate(-90 249.1 61.4)">25</text>
<text x="251.8" y="61.4" transform="rotate(-90 251.8 61.4)">24</text>
<text x="254.5" y="61.4" transform="rotate(-90 254.5 61.4)">23</text>
<text x="257.3" y="61.4" transform="rotate(-90 257.3 61.4)">22</text>
<text x="43.3" y="68.2">6</text>
<text x="43.3" y="71">7</text>
<text x="65" y="68.2">1</text>
<text x="65" y="71">2</text>
<text x="43.3" y="73.7">8</text>
<text x="43.3" y="76.4">9</text>
<text x="65" y="73.7">3</text>
<text x="65" y="76.4">4</text>
<text x="224.4" y="73.7">1</text>
<text x="224.4" y="76.4">2</text>
<text x="268" y="76.4">20</text>
<text x="268" y="73.7">21</text>
<text x="65" y="79.2">5</text>
<text x="181" y="79.2">VDD33</text>
<text x="224.4" y="79.2">3</text>
<text x="224.4" y="81.9">4</text>
<text x="268" y="81.9">18</text>
<text x="268" y="79.2">19</text>
<text x="224.4" y="84.7">5</text>
<text x="224.4" y="87.4">6</text>
<text x="268" y="87.4">16</text>
<text x="268" y="84.7">17</text>
<text x="224.4" y="90.1">7</text>
<text x="268" y="90.1">15</text>
<text x="238.1" y="105" transform="rotate(-90 238.1 105)">8</text>
<text x="240.8" y="105" transform="rotate(-90 240.8 105)">9</text>
<text x="243.6" y="106.4" transform="rotate(-90 243.6 106.4)">10</text>
<text x="246.3" y="106.4" transform="rotate(-90 246.3 106.4)">11</text>
<text x="249.1" y="106.4" transform="rotate(-90 249.1 106.4)">12</text>
<text x="251.8" y="106.4" transform="rotate(-90 251.8 106.4)">13</text>
<text x="254.5" y="106.4" transform="rotate(-90 254.5 106.4)">14</text>
<text x="183.8" y="117.6">GND</text>
<text x="71.3" y="123.1">GND</text>
<text x="288" y="121.5">GND</text>
<text x="152.2" y="126.9">VBUS</text>
<text x="288" y="126.9">VDD33</text>
<text x="197.5" y="169.7">GND</text>
<text x="185.2" y="240.5">+5V_B</text>
<text x="201.6" y="240.5">+5V</text>
<text x="300.4" y="240.5">VDD33</text>
<text x="401.9" y="240.5">VCC_5V</text>
<text x="50.8" y="248.7">VCC_5V</text>
<text x="235.4" y="246.5">3</text>
<text x="268" y="246.5">2</text>
<text x="419.1" y="249.3">3</text>
<text x="419.1" y="246.5">1</text>
<text x="432.6" y="246.5">2</text>
<text x="432.6" y="249.3">4</text>
<text x="83.7" y="254.2">+5V_A</text>
<text x="100.1" y="254.2">+5V_A</text>
<text x="117.4" y="252">1</text>
<text x="117.4" y="257.5">2</text>
<text x="141.8" y="252">4</text>
<text x="141.8" y="257.5">5</text>
<text x="268" y="252">4</text>
<text x="419.1" y="257.5">9</text>
<text x="419.1" y="254.7">7</text>
<text x="419.1" y="252">5</text>
<text x="432.6" y="252">6</text>
<text x="432.6" y="254.7">8</text>
<text x="432.6" y="257.5">10</text>
<text x="50.8" y="259.7">VBUS_5V</text>
<text x="91.9" y="259.7">+5V_B</text>
<text x="117.4" y="263">3</text>
<text x="141.8" y="263">6</text>
<text x="251.8" y="258.6" transform="rotate(-90 251.8 258.6)">1</text>
<text x="391.7" y="312.3">1</text>
<text x="391.7" y="320.6">1</text>
<text x="452.6" y="402.9">Title</text>
<text x="463.6" y="405.6">ESP-Touch-Kit-MainBoard</text>
<text x="463.6" y="411.1">Document Number</text>
<text x="543.2" y="411.1">Rev</text>
<text x="452.6" y="419.4">Date:</text>
<text x="455.4" y="415">C</text>
<text x="463.6" y="415">&lt;03_Power&amp;USB&amp;JTAG&gt;</text>
<text x="466.9" y="419.4">Friday, March 12, 2021</text>
<text x="507.5" y="419.4">Sheet</text>
<text x="521.2" y="419.4">3</text>
<text x="529.4" y="419.4">of</text>
<text x="537.6" y="419.4">5</text>
<text x="545.9" y="415">V1.0</text>
</g>
<g font-size="2.5" fill="#004080">
<text x="370.3" y="51.8">C</text>
<text x="364.8" y="54.5">B</text>
<text x="370.3" y="60">E</text>
<text x="48" y="69.9">GND VBUS</text>
<text x="239.8" y="71.9" transform="rotate(-90 239.8 71.9)">PGND</text>
<text x="242.5" y="69.8" transform="rotate(-90 242.5 69.8)">DTR</text>
<text x="245.3" y="69.9" transform="rotate(-90 245.3 69.9)">DSR</text>
<text x="248" y="69.6" transform="rotate(-90 248 69.6)">TXD</text>
<text x="250.8" y="69.9" transform="rotate(-90 250.8 69.9)">RXD</text>
<text x="253.5" y="69.6" transform="rotate(-90 253.5 69.6)">RTS</text>
<text x="256.3" y="69.6" transform="rotate(-90 256.3 69.6)">CTS</text>
<text x="259" y="71" transform="rotate(-90 259 71)">NC11</text>
<text x="48" y="72.6">GND</text>
<text x="48" y="75.4">GND</text>
<text x="58.5" y="75.4">D+</text>
<text x="59.1" y="72.6">D-</text>
<text x="229.1" y="75.4">DCD</text>
<text x="258.3" y="75.4">NC10</text>
<text x="370.3" y="75.9">E</text>
<text x="48" y="78.1">GND</text>
<text x="56.2" y="80.8">GND</text>
<text x="58.1" y="78.1">NC</text>
<text x="229.1" y="78.1">RI</text>
<text x="229.1" y="80.8">GND</text>
<text x="229.1" y="83.6">D+</text>
<text x="259.7" y="83.6">NC7</text>
<text x="259.7" y="80.8">NC8</text>
<text x="259.7" y="78.1">NC9</text>
<text x="364.8" y="81.4">B</text>
<text x="229.1" y="86.3">D-</text>
<text x="229.1" y="89.1">VDD</text>
<text x="259.7" y="89.1">NC5</text>
<text x="259.7" y="86.3">NC6</text>
<text x="370.3" y="84.1">C</text>
<text x="229.1" y="91.8">REGIN</text>
<text x="259.7" y="91.8">NC4</text>
<text x="239.8" y="100.3" transform="rotate(-90 239.8 100.3)">VBUS</text>
<text x="242.5" y="100.3" transform="rotate(-90 242.5 100.3)">RST</text>
<text x="245.3" y="100.3" transform="rotate(-90 245.3 100.3)">NC1</text>
<text x="248" y="100.3" transform="rotate(-90 248 100.3)">SUSPEND</text>
<text x="250.8" y="100.3" transform="rotate(-90 250.8 100.3)">SUSPEND</text>
<text x="253.5" y="100.3" transform="rotate(-90 253.5 100.3)">NC2</text>
<text x="256.3" y="100.3" transform="rotate(-90 256.3 100.3)">NC3</text>
<text x="240" y="248.2">VIN</text>
<text x="257.8" y="248.2">VOUT</text>
<text x="253.5" y="253.9" transform="rotate(-90 253.5 253.9)">GND</text>
<text x="257.8" y="253.7">VOUT</text>
</g>
<g font-size="2.5" fill="#c0c0c0">
<text x="255.1" y="120.4">R7</text>
<text x="268.8" y="120.4">10K(1%)(NC)</text>
</g>
<text font-size="2.4" x="452.6" y="411.1">Size</text>
<text font-size="2.3" x="282.5" y="246.1">800 mA</text>
<g font-size="2">
<text x="57.6" y="7.7">5</text>
<text x="167.3" y="7.7">4</text>
<text x="277.1" y="7.7">3</text>
<text x="386.8" y="7.7">2</text>
<text x="496.5" y="7.7">1</text>
<text x=".7" y="61.6">D</text>
<text x="552.1" y="61.6">D</text>
<text x=".7" y="164.5">C</text>
<text x="552.1" y="164.5">C</text>
<text x=".7" y="267.3">B</text>
<text x="552.1" y="267.3">B</text>
<text x=".7" y="370.2">A</text>
<text x="552.1" y="370.2">A</text>
<text x="57.6" y="421.9">5</text>
<text x="167.3" y="421.9">4</text>
<text x="277.1" y="421.9">3</text>
<text x="386.8" y="421.9">2</text>
<text x="496.5" y="421.9">1</text>
</g>
</svg>
